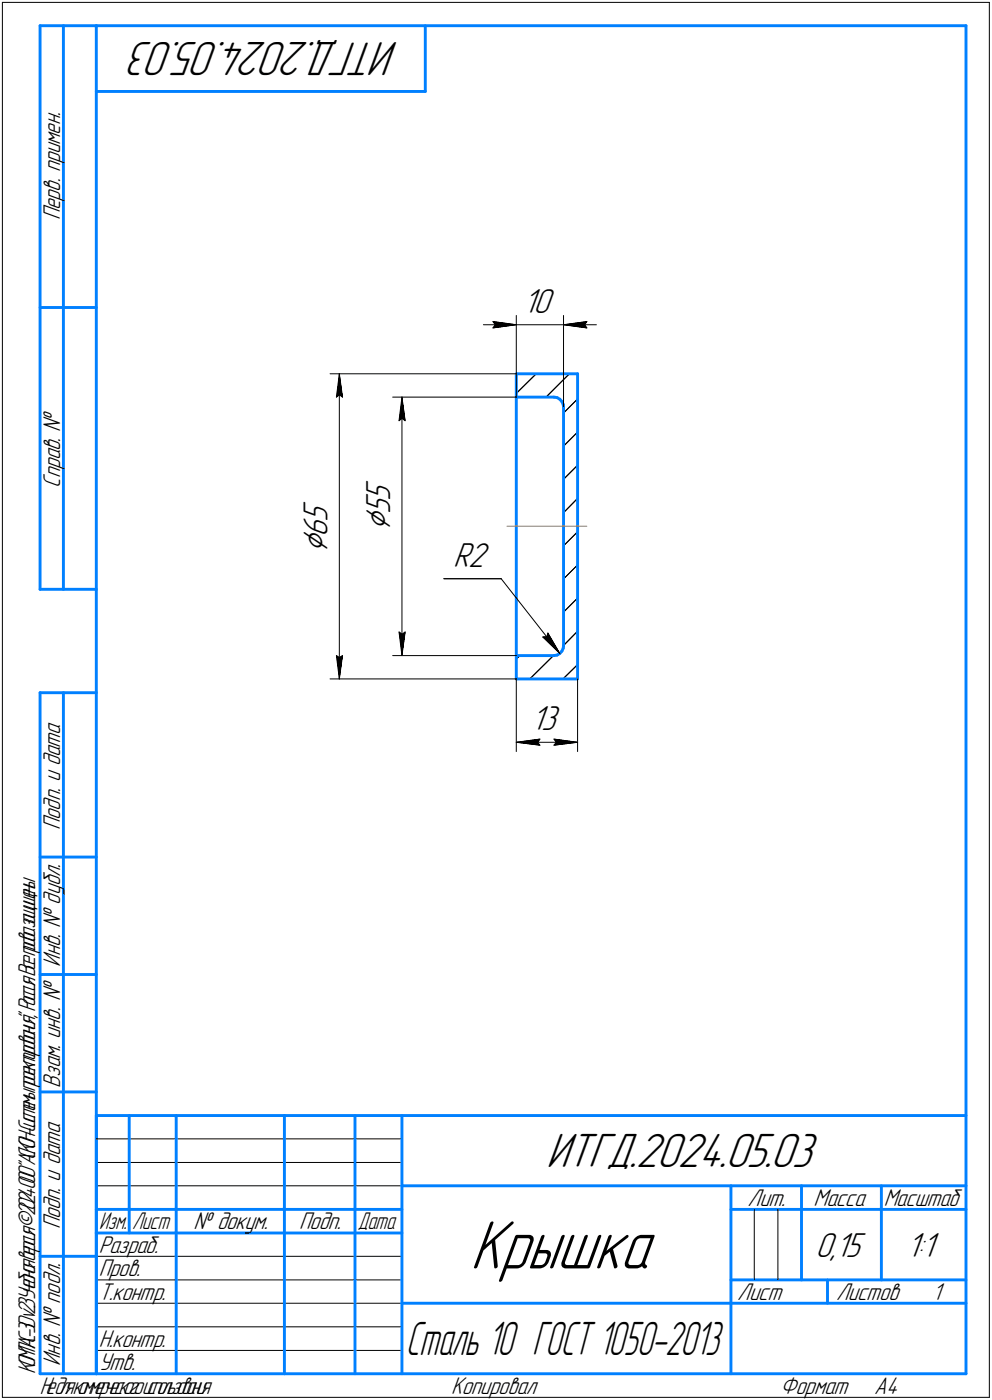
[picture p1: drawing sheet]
<svg xmlns="http://www.w3.org/2000/svg" width="211mm" height="298mm" viewBox="0 0 211 298" stroke-linecap="round" stroke-linejoin="round" font-family="sans-serif">
<g fill="none" stroke="#000" stroke-width=".21">
<path d="M.5 .5v297zM.5 .5h210zM210.5 .5v297zM70.2 79.6h39.6zM72.2 79.6l.7 5zM72.2 79.6l-.6 5zM72.2 79.6v65zM102.8 69.1h7zM104.9 68.5l4.9 .6zM104.9 68.5l.5 .6zM104.9 69.8l4.9-.7zM105.4 69.1l-.5 .7z"/>
<path d="M109.8 67.2v17.4zM109.8 69.1h10.1zM119.9 67.2v19.4zM119.9 69.1l5 .7zM119.9 69.1l5-.6zM119.9 69.1h7zM124.3 69.1l.6 .7zM124.9 68.5l-.6 .6zM71.6 84.6l.6-.6zM72.2 84l.7 .6zM83.5 84.6h26.3zM84.9 89.6l.6-.5z"/>
<path d="M85.5 84.6l.7 5zM85.5 89.1l.7 .5zM85.5 84.6l-.6 5zM85.5 84.6v55zM109.8 83.8l4.3-4.2zM116.2 84.6l4.9-5zM119.9 95l3-3zM119.9 87.9l3-3zM119.9 116.2l3-3zM119.9 102.1l3-3zM122.9 106.1l-3 3.1zM71.6 139.6l.6 5z"/>
<path d="M71.6 139.6l.6 .4zM72.9 139.6l-.7 5zM83.5 139.6h26.3zM84.9 134.6l.6 5zM84.9 134.6l.6 .5zM85.5 135.1l.7-.5zM86.2 134.6l-.7 5zM94.4 123.2h12.2zM106.6 123.2l12.5 15.9zM115.5 135.6l3.6 3.5zM115.5 135.6h.8zM116.6 134.8l-.3 .8z"/>
<path d="M116.6 134.8l2.5 4.3zM119.9 130.3l3-3zM119.9 123.3l3-3zM122.9 134.4l-3 3zM70.2 144.6h39.6zM72.2 140l.7-.4zM109.8 140.3l.8-.7zM109.8 144.6v15.4zM109.8 158l5.1-.6zM109.8 158l5.1 .7zM109.8 158h13.1zM112.7 144.6l5-5z"/>
<path d="M114.4 158l.5 .7zM114.9 157.4l-.5 .6zM117.9 158.7l5-.7zM117.9 157.4l.5 .6zM117.9 157.4l5 .6zM118.4 158l-.5 .7zM119.8 144.6l3.1-3.1zM122.9 144.6v15.4zM20.5 247.5h65zM20.5 252.5h65zM20.5 242.5h65zM160.5 257.5v15z"/>
<path d="M165.5 257.5v15zM20.5 267.5h65zM20.5 272.5h65zM20.5 277.5h65zM.5 297.5h210zM20.5 282.5h65zM20.5 287.5h65z"/>
</g>
<g fill="none" stroke="#0080ff" stroke-width=".62">
<path d="M8.5 5.5v120zM8.5 5.5h12zM13.5 5.5v120zM20.5 5.5v287zM20.5 5.5h185zM20.5 19.5h70zM90.5 5.5v14zM205.5 5.5v287zM8.5 65.5h12zM109.8 79.6v5zM109.8 79.6h13.1zM122.9 79.6v65z"/>
<path d="M109.8 84.6h8.1zM109.8 84.6v55zM117.9 84.6l.6 .1zM118.5 84.7l.6 .3zM119.1 85l.4 .5zM119.5 85.5l.3 .6zM119.8 86.1l.1 .5zM119.9 86.6v51zM8.5 125.5h12zM109.8 139.6h8.1zM109.8 139.6v5zM117.9 139.6l.6-.1z"/>
<path d="M118.5 139.5l.6-.4zM119.5 138.6l-.4 .5zM119.8 138l-.3 .6zM119.9 137.6l-.1 .4zM8.5 147.5v145zM8.5 147.5h12zM13.5 147.5v145zM109.8 144.6h13.1zM8.5 182.5h12zM8.5 207.5h12zM8.5 232.5h12zM20.5 237.5h185z"/>
<path d="M20.5 237.5v55zM27.5 237.5v25zM37.5 237.5v55zM60.5 237.5v55zM75.5 237.5v55zM85.5 237.5v55zM20.5 257.5h65zM85.5 252.5h120zM155.5 252.5v40zM155.5 257.5h15zM170.5 252.5v20zM170.5 257.5h35z"/>
<path d="M187.5 252.5v20zM8.5 267.5h12zM20.5 262.5h65zM85.5 277.5h70zM155.5 277.5h50zM155.5 272.5h50zM176.1 272.5v5zM8.5 292.5h12zM20.5 292.5h185z"/>
</g>
<path d="M107.9 112h17z" fill="none" stroke="#ff8000" stroke-width=".21"/>
<g fill="#fff" stroke="#fff" stroke-width=".21">
<path d="M64 106.5h7.2zM64 106.5h7.2zM64 106.6h7.2zM64 106.6h7.2zM64 106.7h7.2zM64 106.7h7.2zM64 106.8h7.2zM64 106.8h7.2zM64 106.9h7.2zM64 107h7.2zM64 107h7.2zM64 107.1h7.2zM64 107.1h7.2zM64 107.2h7.2zM64 107.2h7.2zM64 107.3h7.2zM64 107.4h7.2zM64 107.4h7.2zM64 107.5h7.2zM64 107.5h7.2zM64 107.6h7.2zM64 107.6h7.2zM64 107.7h7.2zM64 107.8h7.2zM64 107.8h7.2zM64 107.9h7.2zM64 107.9h7.2zM64 108h7.2zM64 108h7.2zM64 108.1h7.2zM64 108.1h7.2zM64 108.2h7.2zM64 108.3h7.2zM64 108.3h7.2zM64 108.4h7.2zM64 108.4h7.2zM64 108.5h7.2zM64 108.5h7.2zM64 108.6h7.2zM64 108.7h7.2zM64 108.7h7.2zM64 108.8h7.2zM64 108.8h7.2zM64 108.9h7.2zM64 108.9h7.2zM64 109h7.2zM64 109.1h7.2zM64 109.1h7.2zM64 109.2h7.2zM64 109.2h7.2zM64 109.3h7.2zM64 109.3h7.2zM64 109.4h7.2zM64 109.4h7.2zM64 109.5h7.2zM64 109.6h7.2zM64 109.6h7.2zM64 109.7h7.2zM64 109.7h7.2zM64 109.8h7.2zM64 109.8h7.2zM64 109.9h7.2zM64 110h7.2zM64 110h7.2zM64 110.1h7.2zM64 110.1h7.2zM64 110.2h7.2zM64 110.2h7.2zM64 110.3h7.2zM64 110.3h7.2zM64 110.4h7.2zM64 110.5h7.2zM64 110.5h7.2zM64 110.6h7.2zM64 110.6h7.2zM64 110.7h7.2zM64 110.7h7.2zM64 110.8h7.2zM64 110.9h7.2zM64 110.9h7.2zM64 111h7.2zM64 111h7.2zM64 111.1h7.2zM64 111.1h7.2zM64 111.2h7.2zM64 111.3h7.2zM64 111.3h7.2zM64 111.4h7.2zM64 111.4h7.2zM64 111.5h7.2zM64 111.5h7.2zM64 111.6h7.2zM64 111.6h7.2zM64 111.7h7.2zM64 111.8h7.2zM64 111.8h7.2zM64 111.9h7.2zM64 111.9h7.2zM64 112h7.2zM64 112h7.2zM64 112.1h7.2zM64 112.2h7.2zM64 112.2h7.2zM64 112.3h7.2zM64 112.3h7.2zM64 112.4h7.2zM64 112.4h7.2zM64 112.5h7.2zM64 112.6h7.2zM64 112.6h7.2zM64 112.7h7.2zM64 112.7h7.2zM64 112.8h7.2zM64 112.8h7.2zM64 112.9h7.2zM64 112.9h7.2zM64 113h7.2zM64 113.1h7.2zM64 113.1h7.2zM64 113.2h7.2zM64 113.2h7.2zM64 113.3h7.2zM64 113.3h7.2zM64 113.4h7.2zM64 113.5h7.2zM64 113.5h7.2zM64 113.6h7.2zM64 113.6h7.2zM64 113.7h7.2zM64 113.7h7.2zM64 113.8h7.2zM64 113.8h7.2zM64 113.9h7.2zM64 114h7.2zM64 114h7.2zM64 114.1h7.2zM64 114.1h7.2zM64 114.2h7.2zM64 114.2h7.2zM64 114.3h7.2zM64 114.4h7.2zM64 114.4h7.2zM64 114.5h7.2zM64 114.5h7.2zM64 114.6h7.2zM64 114.6h7.2zM64 114.7h7.2zM64 114.8h7.2zM64 114.8h7.2zM64 114.9h7.2zM64 114.9h7.2zM64 115h7.2zM64 115h7.2zM64 115.1h7.2zM64 115.1h7.2zM64 115.2h7.2zM64 115.3h7.2zM64 115.3h7.2zM64 115.4h7.2zM64 115.4h7.2zM64 115.5h7.2zM64 115.5h7.2zM64 115.6h7.2zM64 115.7h7.2zM64 115.7h7.2zM64 115.8h7.2zM64 115.8h7.2zM64 115.9h7.2zM64 115.9h7.2zM64 116h7.2zM64 116h7.2zM64 116.1h7.2zM64 116.2h7.2zM64 116.2h7.2zM64 116.3h7.2zM64 116.3h7.2zM64 116.4h7.2zM64 116.4h7.2zM64 116.5h7.2zM64 116.6h7.2zM64 116.6h7.2zM64 116.7h7.2zM64 116.7h7.2zM64 116.8h7.2zM64 116.8h7.2zM64 116.9h7.2zM64 117h7.2zM64 117h7.2zM64 117.1h7.2zM64 117.1h7.2zM64 117.2h7.2zM64 117.2h7.2zM64 117.3h7.2zM64 117.3h7.2zM64 117.4h7.2zM64 117.5h7.2zM64 117.5h7.2zM64 117.6h7.2zM64 117.6h7.2z"/>
<path d="M72.1 79.8h.2zM72.1 79.8h.2zM72.1 79.9h.3zM72.1 79.9h.3zM72.1 80h.3zM72 80h.4zM72 80.1h.4zM72 80.2h.5zM72 80.2h.5zM71.9 80.3h.6zM71.9 80.3h.6zM71.9 80.4h.6zM71.9 80.4h.7zM71.9 80.5h.7zM71.8 80.5h.8zM71.8 80.6h.8zM71.8 80.7h.8zM71.7 80.7h1zM71.7 80.8h1zM71.7 80.8h1.1zM71.7 80.9h1.1zM71.6 80.9h1.2zM71.6 81h1.2zM71.6 81.1h1.2zM71.6 81.1h1.3zM71.6 81.2h1.3zM71.5 81.2h1.4zM71.5 81.3h1.4zM71.5 81.3h1.4zM71.5 81.4h1.5zM71.5 81.4h1.5zM71.5 81.5h1.5zM71.5 81.6h1.5zM71.5 81.6h1.5zM71.5 81.7h1.5zM71.5 81.7h1.5zM71.5 81.8h1.5zM71.4 81.8h1.6zM71.4 81.9h1.6zM71.4 82h1.6zM71.4 82h1.6zM71.4 82.1h1.6zM71.4 82.1h1.6zM71.4 82.2h1.7zM71.4 82.2h1.7zM71.3 82.3h1.8zM71.3 82.4h1.8zM71.3 82.4h1.8zM71.3 82.5h1.8zM71.3 82.5h1.8zM71.3 82.6h1.8zM71.3 82.6h1.9zM71.3 82.7h1.9zM71.3 82.7h1.9zM71.3 82.8h1.9zM71.3 82.9h1.9zM71.3 82.9h1.9zM71.3 83h1.9zM71.3 83h1.9zM71.3 83.1h1.9zM71.3 83.1h1.9zM71.2 83.2h2zM71.2 83.3h2zM71.2 83.3h2zM71.2 83.4h2zM71.2 83.4h2.1zM71.2 83.5h2.1zM71.2 83.5h2.1zM71.2 83.6h2.1zM71.2 83.7h2.1zM71.2 83.7h2.1zM71.2 83.8h2.1zM71.2 83.8h2.1zM71.2 83.9h2.1zM71.2 83.9h2.1zM71.2 84h2.1zM71.2 84h2.1zM71.2 84.1h2.1zM71.1 84.2h2.2zM71.1 84.2h2.2zM71.1 84.3h2.3zM71.1 84.3h2.3zM71.1 84.4h2.3zM71.1 84.4h2.3zM71.1 84.5h2.3zM71.1 84.6h2.3zM71.1 84.6h2.3zM71.1 84.7h2.3zM71.1 84.7h2.3zM71.1 84.8h2.3zM71.1 84.8h2.3zM71.1 84.9h2.3zM71.1 84.9h2.3zM71.1 85h2.3z"/>
<path d="M71 139.1h2.4zM71.1 139.1h2.3zM71.1 139.2h2.3zM71.1 139.2h2.3zM71.1 139.3h2.3zM71.1 139.4h2.3zM71.1 139.4h2.3zM71.1 139.5h2.3zM71.1 139.5h2.3zM71.1 139.6h2.3zM71.1 139.6h2.3zM71.1 139.7h2.3zM71.1 139.8h2.3zM71.1 139.8h2.3zM71.1 139.9h2.3zM71.1 139.9h2.2zM71.1 140h2.2zM71.2 140h2.1zM71.2 140.1h2.1zM71.2 140.2h2.1zM71.2 140.2h2.1zM71.2 140.3h2.1zM71.2 140.3h2.1zM71.2 140.4h2.1zM71.2 140.4h2.1zM71.2 140.5h2.1zM71.2 140.5h2.1zM71.2 140.6h2.1zM71.2 140.7h2.1zM71.2 140.7h2.1zM71.2 140.8h2zM71.2 140.8h2zM71.2 140.9h2zM71.2 140.9h2zM71.3 141h1.9zM71.3 141.1h1.9zM71.3 141.1h1.9zM71.3 141.2h1.9zM71.3 141.2h1.9zM71.3 141.3h1.9zM71.3 141.3h1.9zM71.3 141.4h1.9zM71.3 141.4h1.9zM71.3 141.5h1.9zM71.3 141.6h1.8zM71.3 141.6h1.8zM71.3 141.7h1.8zM71.3 141.7h1.8zM71.3 141.8h1.8zM71.3 141.8h1.8zM71.4 141.9h1.7zM71.4 142h1.7zM71.4 142h1.6zM71.4 142.1h1.6zM71.4 142.1h1.6zM71.4 142.2h1.6zM71.4 142.2h1.6zM71.4 142.3h1.6zM71.5 142.4h1.5zM71.5 142.4h1.5zM71.5 142.5h1.5zM71.5 142.5h1.5zM71.5 142.6h1.5zM71.5 142.6h1.5zM71.5 142.7h1.5zM71.5 142.7h1.5zM71.5 142.8h1.4zM71.5 142.9h1.4zM71.5 142.9h1.4zM71.6 143h1.3zM71.6 143h1.3zM71.6 143.1h1.2zM71.6 143.1h1.2zM71.6 143.2h1.2zM71.7 143.3h1.1zM71.7 143.3h1.1zM71.7 143.4h1zM71.7 143.4h1zM71.8 143.5h.8zM71.8 143.5h.8zM71.8 143.6h.8zM71.9 143.7h.7zM71.9 143.7h.7zM71.9 143.8h.6zM71.9 143.8h.6zM71.9 143.9h.6zM72 143.9h.5zM72 144h.5zM72 144h.4zM72 144.1h.4zM72.1 144.2h.3zM72.1 144.2h.3zM72.1 144.3h.3zM72.1 144.3h.2zM72.1 144.4h.2z"/>
<path d="M77.3 102.2h7.3zM77.3 102.2h7.3zM77.3 102.3h7.3zM77.3 102.3h7.3zM77.3 102.4h7.3zM77.3 102.4h7.3zM77.3 102.5h7.3zM77.3 102.6h7.3zM77.3 102.6h7.3zM77.3 102.7h7.3zM77.3 102.7h7.3zM77.3 102.8h7.3zM77.3 102.8h7.3zM77.3 102.9h7.3zM77.3 103h7.3zM77.3 103h7.3zM77.3 103.1h7.3zM77.3 103.1h7.3zM77.3 103.2h7.3zM77.3 103.2h7.3zM77.3 103.3h7.3zM77.3 103.3h7.3zM77.3 103.4h7.3zM77.3 103.5h7.3zM77.3 103.5h7.3zM77.3 103.6h7.3zM77.3 103.6h7.3zM77.3 103.7h7.3zM77.3 103.7h7.3zM77.3 103.8h7.3zM77.3 103.9h7.3zM77.3 103.9h7.3zM77.3 104h7.3zM77.3 104h7.3zM77.3 104.1h7.3zM77.3 104.1h7.3zM77.3 104.2h7.3zM77.3 104.3h7.3zM77.3 104.3h7.3zM77.3 104.4h7.3zM77.3 104.4h7.3zM77.3 104.5h7.3zM77.3 104.5h7.3zM77.3 104.6h7.3zM77.3 104.6h7.3zM77.3 104.7h7.3zM77.3 104.8h7.3zM77.3 104.8h7.3zM77.3 104.9h7.3zM77.3 104.9h7.3zM77.3 105h7.3zM77.3 105h7.3zM77.3 105.1h7.3zM77.3 105.2h7.3zM77.3 105.2h7.3zM77.3 105.3h7.3zM77.3 105.3h7.3zM77.3 105.4h7.3zM77.3 105.4h7.3zM77.3 105.5h7.3zM77.3 105.6h7.3zM77.3 105.6h7.3zM77.3 105.7h7.3zM77.3 105.7h7.3zM77.3 105.8h7.3zM77.3 105.8h7.3zM77.3 105.9h7.3zM77.3 105.9h7.3zM77.3 106h7.3zM77.3 106.1h7.3zM77.3 106.1h7.3zM77.3 106.2h7.3zM77.3 106.2h7.3zM77.3 106.3h7.3zM77.3 106.3h7.3zM77.3 106.4h7.3zM77.3 106.5h7.3zM77.3 106.5h7.3zM77.3 106.6h7.3zM77.3 106.6h7.3zM77.3 106.7h7.3zM77.3 106.7h7.3zM77.3 106.8h7.3zM77.3 106.8h7.3zM77.3 106.9h7.3zM77.3 107h7.3zM77.3 107h7.3zM77.3 107.1h7.3zM77.3 107.1h7.3zM77.3 107.2h7.3zM77.3 107.2h7.3zM77.3 107.3h7.3zM77.3 107.4h7.3zM77.3 107.4h7.3zM77.3 107.5h7.3zM77.3 107.5h7.3zM77.3 107.6h7.3zM77.3 107.6h7.3zM77.3 107.7h7.3zM77.3 107.8h7.3zM77.3 107.8h7.3zM77.3 107.9h7.3zM77.3 107.9h7.3zM77.3 108h7.3zM77.3 108h7.3zM77.3 108.1h7.3zM77.3 108.1h7.3zM77.3 108.2h7.3zM77.3 108.3h7.3zM77.3 108.3h7.3zM77.3 108.4h7.3zM77.3 108.4h7.3zM77.3 108.5h7.3zM77.3 108.5h7.3zM77.3 108.6h7.3zM77.3 108.7h7.3zM77.3 108.7h7.3zM77.3 108.8h7.3zM77.3 108.8h7.3zM77.3 108.9h7.3zM77.3 108.9h7.3zM77.3 109h7.3zM77.3 109.1h7.3zM77.3 109.1h7.3zM77.3 109.2h7.3zM77.3 109.2h7.3zM77.3 109.3h7.3zM77.3 109.3h7.3zM77.3 109.4h7.3zM77.3 109.4h7.3zM77.3 109.5h7.3zM77.3 109.6h7.3zM77.3 109.6h7.3zM77.3 109.7h7.3zM77.3 109.7h7.3zM77.3 109.8h7.3zM77.3 109.8h7.3zM77.3 109.9h7.3zM77.3 110h7.3zM77.3 110h7.3zM77.3 110.1h7.3zM77.3 110.1h7.3zM77.3 110.2h7.3zM77.3 110.2h7.3zM77.3 110.3h7.3zM77.3 110.3h7.3zM77.3 110.4h7.3zM77.3 110.5h7.3zM77.3 110.5h7.3zM77.3 110.6h7.3zM77.3 110.6h7.3zM77.3 110.7h7.3zM77.3 110.7h7.3zM77.3 110.8h7.3zM77.3 110.9h7.3zM77.3 110.9h7.3zM77.3 111h7.3zM77.3 111h7.3zM77.3 111.1h7.3zM77.3 111.1h7.3zM77.3 111.2h7.3zM77.3 111.3h7.3zM77.3 111.3h7.3zM77.3 111.4h7.3zM77.3 111.4h7.3zM77.3 111.5h7.3zM77.3 111.5h7.3zM77.3 111.6h7.3zM77.3 111.6h7.3zM77.3 111.7h7.3zM77.3 111.8h7.3zM77.3 111.8h7.3zM77.3 111.9h7.3zM77.3 111.9h7.3zM77.3 112h7.3zM77.3 112h7.3zM77.3 112.1h7.3zM77.3 112.2h7.3zM77.3 112.2h7.3zM77.3 112.3h7.3zM77.3 112.3h7.3zM77.3 112.4h7.3zM77.3 112.4h7.3zM77.3 112.5h7.3zM77.3 112.6h7.3zM77.3 112.6h7.3zM77.3 112.7h7.3zM77.3 112.7h7.3zM77.3 112.8h7.3zM77.3 112.8h7.3zM77.3 112.9h7.3z"/>
<path d="M85.5 84.7h.1zM85.5 84.8h.1zM85.4 84.8h.3zM85.4 84.9h.3zM85.4 84.9h.3zM85.3 85h.4zM85.3 85.1h.4zM85.3 85.1h.5zM85.3 85.2h.5zM85.3 85.2h.5zM85.2 85.3h.7zM85.2 85.3h.7zM85.2 85.4h.7zM85.2 85.5h.7zM85.2 85.5h.7zM85.1 85.6h.9zM85.1 85.6h.9zM85.1 85.7h.9zM85.1 85.7h.9zM85.1 85.8h.9zM85 85.9h1.1zM85 85.9h1.1zM84.9 86h1.2zM84.9 86h1.2zM84.9 86.1h1.2zM84.9 86.1h1.3zM84.9 86.2h1.3zM84.8 86.2h1.4zM84.8 86.3h1.4zM84.8 86.4h1.4zM84.8 86.4h1.5zM84.8 86.5h1.5zM84.8 86.5h1.5zM84.8 86.6h1.5zM84.8 86.6h1.5zM84.8 86.7h1.5zM84.8 86.8h1.5zM84.8 86.8h1.6zM84.7 86.9h1.7zM84.7 86.9h1.7zM84.7 87h1.7zM84.7 87h1.7zM84.7 87.1h1.7zM84.7 87.2h1.7zM84.7 87.2h1.7zM84.7 87.3h1.7zM84.7 87.3h1.7zM84.7 87.4h1.7zM84.7 87.4h1.7zM84.7 87.5h1.7zM84.7 87.5h1.7zM84.7 87.6h1.7zM84.7 87.7h1.8zM84.7 87.7h1.8zM84.6 87.8h1.9zM84.6 87.8h1.9zM84.6 87.9h1.9zM84.6 87.9h1.9zM84.6 88h1.9zM84.6 88.1h1.9zM84.6 88.1h1.9zM84.6 88.2h1.9zM84.6 88.2h1.9zM84.6 88.3h1.9zM84.6 88.3h1.9zM84.6 88.4h1.9zM84.6 88.4h2zM84.6 88.5h2zM84.6 88.6h2zM84.6 88.6h2zM84.6 88.7h2zM84.5 88.7h2.1zM84.5 88.8h2.1zM84.5 88.8h2.1zM84.5 88.9h2.1zM84.5 89h2.1zM84.5 89h2.1zM84.5 89.1h2.1zM84.5 89.1h2.1zM84.4 89.2h2.2zM84.4 89.2h2.2zM84.4 89.3h2.3zM84.4 89.4h2.3zM84.4 89.4h2.3zM84.4 89.5h2.3zM84.4 89.5h2.3zM84.4 89.6h2.3zM84.4 89.6h2.3zM84.4 89.7h2.4zM84.4 89.7h2.4zM84.4 89.8h2.4zM84.4 89.9h2.4zM84.4 89.9h2.4zM84.4 90h2.4zM84.4 90h2.4z"/>
<path d="M84.3 134.1h2.5zM84.4 134.1h2.4zM84.4 134.2h2.4zM84.4 134.2h2.4zM84.4 134.3h2.4zM84.4 134.3h2.4zM84.4 134.4h2.4zM84.4 134.5h2.4zM84.4 134.5h2.3zM84.4 134.6h2.3zM84.4 134.6h2.3zM84.4 134.7h2.3zM84.4 134.7h2.3zM84.4 134.8h2.3zM84.4 134.8h2.3zM84.4 134.9h2.2zM84.4 135h2.2zM84.5 135h2.1zM84.5 135.1h2.1zM84.5 135.1h2.1zM84.5 135.2h2.1zM84.5 135.2h2.1zM84.5 135.3h2.1zM84.5 135.4h2.1zM84.5 135.4h2.1zM84.6 135.5h2zM84.6 135.5h2zM84.6 135.6h2zM84.6 135.6h2zM84.6 135.7h2zM84.6 135.7h1.9zM84.6 135.8h1.9zM84.6 135.9h1.9zM84.6 135.9h1.9zM84.6 136h1.9zM84.6 136h1.9zM84.6 136.1h1.9zM84.6 136.1h1.9zM84.6 136.2h1.9zM84.6 136.3h1.9zM84.6 136.3h1.9zM84.6 136.4h1.9zM84.7 136.4h1.8zM84.7 136.5h1.8zM84.7 136.5h1.7zM84.7 136.6h1.7zM84.7 136.7h1.7zM84.7 136.7h1.7zM84.7 136.8h1.7zM84.7 136.8h1.7zM84.7 136.9h1.7zM84.7 136.9h1.7zM84.7 137h1.7zM84.7 137h1.7zM84.7 137.1h1.7zM84.7 137.2h1.7zM84.7 137.2h1.7zM84.7 137.3h1.7zM84.8 137.3h1.6zM84.8 137.4h1.5zM84.8 137.4h1.5zM84.8 137.5h1.5zM84.8 137.6h1.5zM84.8 137.6h1.5zM84.8 137.7h1.5zM84.8 137.7h1.5zM84.8 137.8h1.4zM84.8 137.8h1.4zM84.8 137.9h1.4zM84.9 138h1.3zM84.9 138h1.3zM84.9 138.1h1.2zM84.9 138.1h1.2zM84.9 138.2h1.2zM85 138.2h1.1zM85 138.3h1.1zM85.1 138.3h.9zM85.1 138.4h.9zM85.1 138.5h.9zM85.1 138.5h.9zM85.1 138.6h.9zM85.2 138.6h.7zM85.2 138.7h.7zM85.2 138.7h.7zM85.2 138.8h.7zM85.2 138.9h.7zM85.3 138.9h.5zM85.3 139h.5zM85.3 139h.5zM85.3 139.1h.4zM85.3 139.1h.4zM85.4 139.2h.3zM85.4 139.2h.3zM85.4 139.3h.3zM85.5 139.4h.1zM85.5 139.4h.1z"/>
<path d="M116.6 134.1h.1zM116.6 134.2h.2zM116.5 134.2h.3zM116.4 134.3h.4zM116.3 134.3h.5zM116.3 134.4h.6zM116.2 134.5h.8zM116.1 134.5h.9zM116 134.6h1zM115.9 134.6h1.1zM115.9 134.7h1.2zM115.8 134.7h1.3zM115.7 134.8h1.4zM115.7 134.8h1.5zM115.6 134.9h1.6zM115.5 135h1.7zM115.5 135h1.8zM115.4 135.1h1.9zM115.3 135.1h2zM115.3 135.2h2zM115.2 135.2h2.2zM115.1 135.3h2.4zM115 135.4h2.5zM115 135.4h2.5zM114.9 135.5h2.6zM114.9 135.5h2.7zM114.8 135.6h2.8zM114.9 135.6h2.7zM114.9 135.7h2.8zM115 135.7h2.7zM115 135.8h2.7zM115.1 135.9h2.7zM115.1 135.9h2.7zM115.2 136h2.7zM115.3 136h2.6zM115.3 136.1h2.6zM115.4 136.1h2.6zM115.4 136.2h2.6zM115.5 136.3h2.5zM115.5 136.3h2.5zM115.6 136.4h2.5zM115.7 136.4h2.4zM115.7 136.5h2.4zM115.8 136.5h2.4zM115.8 136.6h2.4zM115.9 136.7h2.4zM115.9 136.7h2.4zM116 136.8h2.3zM116 136.8h2.4zM116.1 136.9h2.3zM116.2 136.9h2.2zM116.2 137h2.3zM116.3 137h2.2zM116.3 137.1h2.2zM116.4 137.2h2.1zM116.4 137.2h2.2zM116.5 137.3h2.1zM116.6 137.3h2zM116.6 137.4h2zM116.7 137.4h1.9zM116.7 137.5h2zM116.8 137.6h1.9zM116.8 137.6h1.9zM116.9 137.7h1.8zM117 137.7h1.8zM117 137.8h1.8zM117.1 137.8h1.7zM117.1 137.9h1.7zM117.2 138h1.6zM117.2 138h1.6zM117.3 138.1h1.5zM117.3 138.1h1.6zM117.4 138.2h1.5zM117.5 138.2h1.4zM117.6 138.3h1.3zM117.7 138.3h1.2zM117.9 138.4h1zM117.9 138.5h1zM118 138.5h.9zM118.1 138.6h.9zM118.3 138.6h.7zM118.3 138.7h.7zM118.4 138.7h.6zM118.5 138.8h.5zM118.6 138.9h.4zM118.7 138.9h.3zM118.8 139h.3zM118.9 139h.2z"/>
<path d="M96.5 115.1h8.1zM96.5 115.1h8.1zM96.5 115.2h8.1zM96.5 115.3h8.1zM96.5 115.3h8.1zM96.5 115.4h8.1zM96.5 115.4h8.1zM96.5 115.5h8.1zM96.5 115.5h8.1zM96.5 115.6h8.1zM96.5 115.7h8.1zM96.5 115.7h8.1zM96.5 115.8h8.1zM96.5 115.8h8.1zM96.5 115.9h8.1zM96.5 115.9h8.1zM96.5 116h8.1zM96.5 116h8.1zM96.5 116.1h8.1zM96.5 116.2h8.1zM96.5 116.2h8.1zM96.5 116.3h8.1zM96.5 116.3h8.1zM96.5 116.4h8.1zM96.5 116.4h8.1zM96.5 116.5h8.1zM96.5 116.6h8.1zM96.5 116.6h8.1zM96.5 116.7h8.1zM96.5 116.7h8.1zM96.5 116.8h8.1zM96.5 116.8h8.1zM96.5 116.9h8.1zM96.5 117h8.1zM96.5 117h8.1zM96.5 117.1h8.1zM96.5 117.1h8.1zM96.5 117.2h8.1zM96.5 117.2h8.1zM96.5 117.3h8.1zM96.5 117.3h8.1zM96.5 117.4h8.1zM96.5 117.5h8.1zM96.5 117.5h8.1zM96.5 117.6h8.1zM96.5 117.6h8.1zM96.5 117.7h8.1zM96.5 117.7h8.1zM96.5 117.8h8.1zM96.5 117.9h8.1zM96.5 117.9h8.1zM96.5 118h8.1zM96.5 118h8.1zM96.5 118.1h8.1zM96.5 118.1h8.1zM96.5 118.2h8.1zM96.5 118.3h8.1zM96.5 118.3h8.1zM96.5 118.4h8.1zM96.5 118.4h8.1zM96.5 118.5h8.1zM96.5 118.5h8.1zM96.5 118.6h8.1zM96.5 118.6h8.1zM96.5 118.7h8.1zM96.5 118.8h8.1zM96.5 118.8h8.1zM96.5 118.9h8.1zM96.5 118.9h8.1zM96.5 119h8.1zM96.5 119h8.1zM96.5 119.1h8.1zM96.5 119.2h8.1zM96.5 119.2h8.1zM96.5 119.3h8.1zM96.5 119.3h8.1zM96.5 119.4h8.1zM96.5 119.4h8.1zM96.5 119.5h8.1zM96.5 119.5h8.1zM96.5 119.6h8.1zM96.5 119.7h8.1zM96.5 119.7h8.1zM96.5 119.8h8.1zM96.5 119.8h8.1zM96.5 119.9h8.1zM96.5 119.9h8.1zM96.5 120h8.1zM96.5 120.1h8.1zM96.5 120.1h8.1zM96.5 120.2h8.1zM96.5 120.2h8.1zM96.5 120.3h8.1zM96.5 120.3h8.1zM96.5 120.4h8.1zM96.5 120.5h8.1zM96.5 120.5h8.1zM96.5 120.6h8.1zM96.5 120.6h8.1zM96.5 120.7h8.1zM96.5 120.7h8.1zM96.5 120.8h8.1zM96.5 120.8h8.1zM96.5 120.9h8.1zM96.5 121h8.1zM96.5 121h8.1zM96.5 121.1h8.1zM96.5 121.1h8.1zM96.5 121.2h8.1zM96.5 121.2h8.1zM96.5 121.3h8.1zM96.5 121.4h8.1zM96.5 121.4h8.1zM96.5 121.5h8.1zM96.5 121.5h8.1zM96.5 121.6h8.1zM96.5 121.6h8.1zM96.5 121.7h8.1zM96.5 121.8h8.1zM96.5 121.8h8.1zM96.5 121.9h8.1zM96.5 121.9h8.1zM96.5 122h8.1zM96.5 122h8.1zM96.5 122.1h8.1zM96.5 122.1h8.1z"/>
<path d="M113 149.9h6.7zM113 150h6.7zM113 150h6.7zM113 150.1h6.7zM113 150.1h6.7zM113 150.2h6.7zM113 150.3h6.7zM113 150.3h6.7zM113 150.4h6.7zM113 150.4h6.7zM113 150.5h6.7zM113 150.5h6.7zM113 150.6h6.7zM113 150.7h6.7zM113 150.7h6.7zM113 150.8h6.7zM113 150.8h6.7zM113 150.9h6.7zM113 150.9h6.7zM113 151h6.7zM113 151h6.7zM113 151.1h6.7zM113 151.2h6.7zM113 151.2h6.7zM113 151.3h6.7zM113 151.3h6.7zM113 151.4h6.7zM113 151.4h6.7zM113 151.5h6.7zM113 151.6h6.7zM113 151.6h6.7zM113 151.7h6.7zM113 151.7h6.7zM113 151.8h6.7zM113 151.8h6.7zM113 151.9h6.7zM113 151.9h6.7zM113 152h6.7zM113 152.1h6.7zM113 152.1h6.7zM113 152.2h6.7zM113 152.2h6.7zM113 152.3h6.7zM113 152.3h6.7zM113 152.4h6.7zM113 152.5h6.7zM113 152.5h6.7zM113 152.6h6.7zM113 152.6h6.7zM113 152.7h6.7zM113 152.7h6.7zM113 152.8h6.7zM113 152.9h6.7zM113 152.9h6.7zM113 153h6.7zM113 153h6.7zM113 153.1h6.7zM113 153.1h6.7zM113 153.2h6.7zM113 153.2h6.7zM113 153.3h6.7zM113 153.4h6.7zM113 153.4h6.7zM113 153.5h6.7zM113 153.5h6.7zM113 153.6h6.7zM113 153.6h6.7zM113 153.7h6.7zM113 153.8h6.7zM113 153.8h6.7zM113 153.9h6.7zM113 153.9h6.7zM113 154h6.7zM113 154h6.7zM113 154.1h6.7zM113 154.1h6.7zM113 154.2h6.7zM113 154.3h6.7zM113 154.3h6.7zM113 154.4h6.7zM113 154.4h6.7zM113 154.5h6.7zM113 154.5h6.7zM113 154.6h6.7zM113 154.7h6.7zM113 154.7h6.7zM113 154.8h6.7zM113 154.8h6.7zM113 154.9h6.7zM113 154.9h6.7zM113 155h6.7zM113 155.1h6.7zM113 155.1h6.7zM113 155.2h6.7zM113 155.2h6.7zM113 155.3h6.7zM113 155.3h6.7zM113 155.4h6.7zM113 155.4h6.7zM113 155.5h6.7zM113 155.6h6.7zM113 155.6h6.7zM113 155.7h6.7zM113 155.7h6.7zM113 155.8h6.7zM113 155.8h6.7zM113 155.9h6.7zM113 156h6.7zM113 156h6.7zM113 156.1h6.7zM113 156.1h6.7zM113 156.2h6.7zM113 156.2h6.7zM113 156.3h6.7zM113 156.4h6.7zM113 156.4h6.7zM113 156.5h6.7zM113 156.5h6.7zM113 156.6h6.7zM113 156.6h6.7zM113 156.7h6.7zM113 156.7h6.7zM113 156.8h6.7zM113 156.9h6.7zM113 156.9h6.7zM113 157h6.7z"/>
<path d="M115 156.9h.4zM114.6 156.9h.8zM114.1 157h1.3zM113.7 157h1.7zM113.3 157.1h2.1zM112.9 157.1h2.5zM112.5 157.2h2.9zM112.1 157.3h3.3zM111.6 157.3h3.8zM111.5 157.4h3.9zM111.4 157.4h4zM111.3 157.5h4.1zM111.1 157.5h4.3zM111 157.6h4.4zM110.9 157.6h4.5zM110.7 157.7h4.7zM110.6 157.8h4.8zM110.4 157.8h5zM110.3 157.9h5.1zM110.1 157.9h5.3zM110 158h5.4zM109.8 158h5.6zM110 158.1h5.4zM110.1 158.2h5.3zM110.3 158.2h5.1zM110.4 158.3h5zM110.6 158.3h4.8zM110.7 158.4h4.7zM110.9 158.4h4.5zM111 158.5h4.4zM111.1 158.6h4.3zM111.3 158.6h4.1zM111.4 158.7h4zM111.5 158.7h3.9zM111.6 158.8h3.8zM112.2 158.8h3.2zM112.6 158.9h2.8zM113.1 158.9h2.3zM113.5 159h1.9zM114 159.1h1.4zM114.5 159.1h.9zM114.9 159.2h.5z"/>
<path d="M117.3 156.9h.5zM117.3 156.9h.9zM117.3 157h1.3zM117.3 157h1.7zM117.3 157.1h2.1zM117.3 157.1h2.5zM117.3 157.2h3zM117.3 157.3h3.4zM117.3 157.3h3.8zM117.3 157.4h3.9zM117.3 157.4h4.1zM117.3 157.5h4.2zM117.3 157.5h4.3zM117.3 157.6h4.5zM117.3 157.6h4.6zM117.3 157.7h4.8zM117.3 157.8h4.9zM117.3 157.8h5.1zM117.3 157.9h5.2zM117.3 157.9h5.4zM117.3 158h5.5zM117.3 158h5.6zM117.3 158.1h5.5zM117.3 158.2h5.4zM117.3 158.2h5.2zM117.3 158.3h5.1zM117.3 158.3h4.9zM117.3 158.4h4.8zM117.3 158.4h4.6zM117.3 158.5h4.5zM117.3 158.6h4.3zM117.3 158.6h4.2zM117.3 158.7h4.1zM117.3 158.7h3.9zM117.3 158.8h3.8zM117.3 158.8h3.3zM117.3 158.9h2.9zM117.3 158.9h2.4zM117.3 159h1.9zM117.3 159.1h1.5zM117.3 159.1h1zM117.3 159.2h.6z"/>
<path d="M111.3 61h7.1zM111.3 61.1h7.1zM111.3 61.1h7.1zM111.3 61.2h7.1zM111.3 61.2h7.1zM111.3 61.3h7.1zM111.3 61.4h7.1zM111.3 61.4h7.1zM111.3 61.5h7.1zM111.3 61.5h7.1zM111.3 61.6h7.1zM111.3 61.6h7.1zM111.3 61.7h7.1zM111.3 61.8h7.1zM111.3 61.8h7.1zM111.3 61.9h7.1zM111.3 61.9h7.1zM111.3 62h7.1zM111.3 62h7.1zM111.3 62.1h7.1zM111.3 62.1h7.1zM111.3 62.2h7.1zM111.3 62.3h7.1zM111.3 62.3h7.1zM111.3 62.4h7.1zM111.3 62.4h7.1zM111.3 62.5h7.1zM111.3 62.5h7.1zM111.3 62.6h7.1zM111.3 62.7h7.1zM111.3 62.7h7.1zM111.3 62.8h7.1zM111.3 62.8h7.1zM111.3 62.9h7.1zM111.3 62.9h7.1zM111.3 63h7.1zM111.3 63h7.1zM111.3 63.1h7.1zM111.3 63.2h7.1zM111.3 63.2h7.1zM111.3 63.3h7.1zM111.3 63.3h7.1zM111.3 63.4h7.1zM111.3 63.4h7.1zM111.3 63.5h7.1zM111.3 63.6h7.1zM111.3 63.6h7.1zM111.3 63.7h7.1zM111.3 63.7h7.1zM111.3 63.8h7.1zM111.3 63.8h7.1zM111.3 63.9h7.1zM111.3 64h7.1zM111.3 64h7.1zM111.3 64.1h7.1zM111.3 64.1h7.1zM111.3 64.2h7.1zM111.3 64.2h7.1zM111.3 64.3h7.1zM111.3 64.3h7.1zM111.3 64.4h7.1zM111.3 64.5h7.1zM111.3 64.5h7.1zM111.3 64.6h7.1zM111.3 64.6h7.1zM111.3 64.7h7.1zM111.3 64.7h7.1zM111.3 64.8h7.1zM111.3 64.9h7.1zM111.3 64.9h7.1zM111.3 65h7.1zM111.3 65h7.1zM111.3 65.1h7.1zM111.3 65.1h7.1zM111.3 65.2h7.1zM111.3 65.2h7.1zM111.3 65.3h7.1zM111.3 65.4h7.1zM111.3 65.4h7.1zM111.3 65.5h7.1zM111.3 65.5h7.1zM111.3 65.6h7.1zM111.3 65.6h7.1zM111.3 65.7h7.1zM111.3 65.8h7.1zM111.3 65.8h7.1zM111.3 65.9h7.1zM111.3 65.9h7.1zM111.3 66h7.1zM111.3 66h7.1zM111.3 66.1h7.1zM111.3 66.2h7.1zM111.3 66.2h7.1zM111.3 66.3h7.1zM111.3 66.3h7.1zM111.3 66.4h7.1zM111.3 66.4h7.1zM111.3 66.5h7.1zM111.3 66.5h7.1zM111.3 66.6h7.1zM111.3 66.7h7.1zM111.3 66.7h7.1zM111.3 66.8h7.1zM111.3 66.8h7.1zM111.3 66.9h7.1zM111.3 66.9h7.1zM111.3 67h7.1zM111.3 67.1h7.1zM111.3 67.1h7.1zM111.3 67.2h7.1zM111.3 67.2h7.1zM111.3 67.3h7.1zM111.3 67.3h7.1zM111.3 67.4h7.1zM111.3 67.5h7.1zM111.3 67.5h7.1zM111.3 67.6h7.1zM111.3 67.6h7.1zM111.3 67.7h7.1zM111.3 67.7h7.1zM111.3 67.8h7.1zM111.3 67.8h7.1zM111.3 67.9h7.1zM111.3 68h7.1zM111.3 68h7.1zM111.3 68.1h7.1z"/>
<path d="M104.4 68h.4zM104.4 68h.8zM104.4 68.1h1.2zM104.4 68.1h1.7zM104.4 68.2h2.1zM104.4 68.2h2.4zM104.4 68.3h2.9zM104.4 68.4h3.3zM104.4 68.4h3.7zM104.4 68.5h3.9zM104.4 68.5h4zM104.4 68.6h4.1zM104.4 68.6h4.3zM104.4 68.7h4.4zM104.4 68.7h4.5zM104.4 68.8h4.7zM104.4 68.9h4.8zM104.4 68.9h4.9zM104.4 69h5zM104.4 69h5.2zM104.4 69.1h5.3zM104.4 69.1h5.4zM104.4 69.2h5.3zM104.4 69.3h5.2zM104.4 69.3h5zM104.4 69.4h4.9zM104.4 69.4h4.8zM104.4 69.5h4.7zM104.4 69.5h4.5zM104.4 69.6h4.4zM104.4 69.7h4.3zM104.4 69.7h4.1zM104.4 69.8h4zM104.4 69.8h3.9zM104.4 69.9h3.7zM104.4 69.9h3.3zM104.4 70h2.9zM104.4 70h2.4zM104.4 70.1h2.1zM104.4 70.2h1.7zM104.4 70.2h1.2zM104.4 70.3h.8zM104.4 70.3h.4z"/>
<path d="M125 68h.4zM124.6 68h.8zM124.1 68.1h1.3zM123.7 68.1h1.7zM123.3 68.2h2.1zM122.9 68.2h2.5zM122.5 68.3h2.9zM122.1 68.4h3.3zM121.6 68.4h3.8zM121.5 68.5h3.9zM121.4 68.5h4zM121.2 68.6h4.2zM121.1 68.6h4.3zM121 68.7h4.4zM120.8 68.7h4.6zM120.7 68.8h4.7zM120.6 68.9h4.8zM120.5 68.9h4.9zM120.3 69h5.1zM120.2 69h5.2zM120.1 69.1h5.3zM119.9 69.1h5.5zM120.1 69.2h5.3zM120.2 69.3h5.2zM120.3 69.3h5.1zM120.5 69.4h4.9zM120.6 69.4h4.8zM120.7 69.5h4.7zM120.8 69.5h4.6zM121 69.6h4.4zM121.1 69.7h4.3zM121.2 69.7h4.2zM121.4 69.8h4zM121.5 69.8h3.9zM121.6 69.9h3.8zM122.1 69.9h3.3zM122.5 70h2.9zM122.9 70h2.5zM123.3 70.1h2.1zM123.7 70.2h1.7zM124.1 70.2h1.3zM124.6 70.3h.8zM125 70.3h.4z"/>
</g>
<g fill="#000" stroke="#000" stroke-width=".21">
<path d="M72.2 80h.1zM72.2 80.1h.1zM72.2 80.2h.1zM72.2 80.2h.1zM72.2 80.3h.1zM72.2 80.3h.1zM72.2 80.4h.1zM72.2 80.4h.2zM72.2 80.5h.2zM72.2 80.5h.2zM72.2 80.6h.2zM72.2 80.7h.2zM72.2 80.7h.2zM72.2 80.8h.2zM72.2 80.8h.2zM72.2 80.9h.2zM72.2 80.9h.2zM72.2 81h.2zM72.2 81.1h.2zM72.2 81.1h.2zM72.2 81.2h.2zM72.2 81.2h.2zM72.2 81.3h.3zM72.2 81.3h.3zM72.2 81.4h.3zM72.2 81.4h.3zM72.2 81.5h.3zM72.2 81.6h.3zM72.2 81.6h.3zM72.2 81.7h.3zM72.2 81.7h.3zM72.2 81.8h.3zM72.2 81.8h.3zM72.2 81.9h.3zM72.2 82h.3zM72.2 82h.3zM72.2 82.1h.3zM72.2 82.1h.4zM72.2 82.2h.4zM72.2 82.2h.4zM72.2 82.3h.4zM72.2 82.4h.4zM72.2 82.4h.4zM72.2 82.5h.4zM72.2 82.5h.4zM72.2 82.6h.4zM72.2 82.6h.4zM72.2 82.7h.4zM72.2 82.7h.4zM72.2 82.8h.4zM72.2 82.9h.4zM72.2 82.9h.5zM72.2 83h.5zM72.2 83h.5zM72.2 83.1h.5zM72.2 83.1h.5zM72.2 83.2h.5zM72.2 83.3h.5zM72.2 83.3h.5zM72.2 83.4h.6zM72.2 83.4h.6zM72.2 83.5h.6zM72.2 83.5h.6zM72.2 83.6h.6zM72.2 83.7h.6zM72.2 83.7h.6zM72.2 83.8h.6zM72.2 83.8h.6zM72.2 83.9h.6zM72.2 83.9h.6zM72.2 84h.6zM72.2 84h.6zM72.3 84.1h.5zM72.4 84.2h.5zM72.4 84.2h.5zM72.5 84.3h.4zM72.6 84.3h.3zM72.6 84.4h.3zM72.8 84.4h.1z"/>
<path d="M104.9 68.5h.4zM105 68.6h.7zM105 68.6h1.1zM105 68.7h1.6zM105.1 68.7h1.9zM105.2 68.8h2.2zM105.2 68.9h2.6zM105.2 68.9h3zM105.3 69h3.3zM105.3 69h3.8zM105.4 69.1h4z"/>
<path d="M105.4 69.1h4.4zM105.4 69.2h4zM105.3 69.3h3.8zM105.3 69.3h3.3zM105.2 69.4h3zM105.2 69.4h2.6zM105.2 69.5h2.2zM105.1 69.5h1.9zM105 69.6h1.6zM105 69.7h1.1zM105 69.7h.7zM104.9 69.8h.4z"/>
<path d="M119.9 69.1h4.4zM120.3 69.2h4.1zM120.7 69.3h3.8zM121.1 69.3h3.4zM121.6 69.4h2.9zM122 69.4h2.6zM122.4 69.5h2.2zM122.8 69.5h1.9zM123.2 69.6h1.5zM123.6 69.7h1.1zM124.1 69.7h.7zM124.5 69.8h.4z"/>
<path d="M124.5 68.5h.4zM124.1 68.6h.7zM123.6 68.6h1.1zM123.2 68.7h1.5zM122.8 68.7h1.9zM122.4 68.8h2.2zM122 68.9h2.6zM121.6 68.9h2.9zM121.1 69h3.4zM120.7 69h3.8zM120.3 69.1h4.1z"/>
<path d="M72.1 80.5h.1zM72.1 80.5h.1zM72.1 80.6h.1zM72.1 80.7h.1zM72.1 80.7h.1zM72.1 80.8h.1zM72.1 80.8h.1zM72.1 80.9h.1zM72 80.9h.2zM72 81h.2zM72 81.1h.2zM72 81.1h.2zM72 81.2h.2zM72 81.2h.2zM72 81.3h.2zM72 81.3h.2zM72 81.4h.2zM72 81.4h.2zM72 81.5h.2zM72 81.6h.2zM72 81.6h.2zM72 81.7h.2zM72 81.7h.2zM72 81.8h.2zM71.9 81.8h.3zM71.9 81.9h.3zM71.9 82h.3zM71.9 82h.3zM71.9 82.1h.3zM71.9 82.1h.3zM71.9 82.2h.3zM71.9 82.2h.3zM71.9 82.3h.3zM71.9 82.4h.3zM71.9 82.4h.3zM71.9 82.5h.3zM71.9 82.5h.3zM71.9 82.6h.3zM71.9 82.6h.3zM71.9 82.7h.3zM71.8 82.7h.4zM71.8 82.8h.4zM71.8 82.9h.4zM71.8 82.9h.4zM71.8 83h.4zM71.8 83h.4zM71.8 83.1h.4zM71.8 83.1h.4zM71.7 83.2h.5zM71.7 83.3h.5zM71.7 83.3h.5zM71.7 83.4h.5zM71.7 83.4h.5zM71.7 83.5h.5zM71.7 83.5h.5zM71.7 83.6h.5zM71.7 83.7h.5zM71.7 83.7h.5zM71.7 83.8h.5zM71.7 83.8h.5zM71.7 83.9h.5zM71.7 83.9h.5zM71.7 84h.5zM71.7 84h.5zM71.6 84.1h.5zM71.6 84.2h.5zM71.6 84.2h.4zM71.6 84.3h.4zM71.6 84.3h.3zM71.6 84.4h.2zM71.6 84.4h.1z"/>
<path d="M85.4 85.5h.1zM85.4 85.6h.1zM85.4 85.6h.1zM85.4 85.7h.1zM85.4 85.7h.1zM85.4 85.8h.1zM85.4 85.9h.1zM85.4 85.9h.1zM85.3 86h.2zM85.3 86h.2zM85.3 86.1h.2zM85.3 86.1h.2zM85.3 86.2h.2zM85.3 86.2h.2zM85.3 86.3h.2zM85.3 86.4h.2zM85.3 86.4h.2zM85.3 86.5h.2zM85.3 86.5h.2zM85.3 86.6h.2zM85.3 86.6h.2zM85.3 86.7h.2zM85.3 86.8h.2zM85.3 86.8h.2zM85.2 86.9h.3zM85.2 86.9h.3zM85.2 87h.3zM85.2 87h.3zM85.2 87.1h.3zM85.2 87.2h.3zM85.2 87.2h.3zM85.2 87.3h.3zM85.2 87.3h.3zM85.2 87.4h.3zM85.2 87.4h.3zM85.2 87.5h.3zM85.2 87.5h.3zM85.2 87.6h.3zM85.2 87.7h.3zM85.2 87.7h.3zM85.1 87.8h.4zM85.1 87.8h.4zM85.1 87.9h.4zM85.1 87.9h.4zM85.1 88h.4zM85.1 88.1h.4zM85.1 88.1h.4zM85.1 88.2h.4zM85.1 88.2h.4zM85.1 88.3h.4zM85.1 88.3h.4zM85.1 88.4h.4zM85.1 88.4h.4zM85.1 88.5h.4zM85.1 88.6h.4zM85.1 88.6h.4zM85 88.7h.5zM85 88.7h.5zM85 88.8h.5zM85 88.8h.5zM85 88.9h.5zM85 89h.5zM85 89h.5zM85 89.1h.5zM84.9 89.1h.6zM84.9 89.2h.5zM84.9 89.2h.4zM84.9 89.3h.4zM84.9 89.4h.3zM84.9 89.4h.2zM84.9 89.5h.2z"/>
<path d="M85.5 85h.1zM85.5 85.1h.1zM85.5 85.1h.1zM85.5 85.2h.1zM85.5 85.2h.1zM85.5 85.3h.1zM85.5 85.3h.1zM85.5 85.4h.2zM85.5 85.5h.2zM85.5 85.5h.2zM85.5 85.6h.2zM85.5 85.6h.2zM85.5 85.7h.2zM85.5 85.7h.2zM85.5 85.8h.2zM85.5 85.9h.2zM85.5 85.9h.2zM85.5 86h.2zM85.5 86h.2zM85.5 86.1h.2zM85.5 86.1h.2zM85.5 86.2h.2zM85.5 86.2h.3zM85.5 86.3h.3zM85.5 86.4h.3zM85.5 86.4h.3zM85.5 86.5h.3zM85.5 86.5h.3zM85.5 86.6h.3zM85.5 86.6h.3zM85.5 86.7h.4zM85.5 86.8h.4zM85.5 86.8h.4zM85.5 86.9h.4zM85.5 86.9h.4zM85.5 87h.4zM85.5 87h.4zM85.5 87.1h.4zM85.5 87.2h.4zM85.5 87.2h.4zM85.5 87.3h.4zM85.5 87.3h.4zM85.5 87.4h.4zM85.5 87.4h.4zM85.5 87.5h.5zM85.5 87.5h.5zM85.5 87.6h.5zM85.5 87.7h.5zM85.5 87.7h.5zM85.5 87.8h.5zM85.5 87.8h.5zM85.5 87.9h.5zM85.5 87.9h.5zM85.5 88h.5zM85.5 88.1h.5zM85.5 88.1h.5zM85.5 88.2h.5zM85.5 88.2h.5zM85.5 88.3h.5zM85.5 88.3h.6zM85.5 88.4h.6zM85.5 88.4h.6zM85.5 88.5h.6zM85.5 88.6h.6zM85.5 88.6h.6zM85.5 88.7h.6zM85.5 88.7h.6zM85.5 88.8h.6zM85.5 88.8h.6zM85.5 88.9h.6zM85.5 89h.6zM85.5 89h.6zM85.5 89.1h.6zM85.6 89.1h.5zM85.7 89.2h.5zM85.7 89.2h.5zM85.9 89.3h.3zM85.9 89.4h.3zM86 89.4h.2zM86.1 89.5h.1z"/>
<path d="M71.6 139.7h.1zM71.6 139.8h.3zM71.6 139.8h.3zM71.6 139.9h.4zM71.6 139.9h.5zM71.6 140h.5zM71.6 140h.6zM71.7 140.1h.5zM71.7 140.2h.5zM71.7 140.2h.5zM71.7 140.3h.5zM71.7 140.3h.5zM71.7 140.4h.5zM71.7 140.4h.5zM71.7 140.5h.5zM71.7 140.5h.5zM71.7 140.6h.5zM71.7 140.7h.5zM71.7 140.7h.5zM71.7 140.8h.5zM71.7 140.8h.5zM71.7 140.9h.5zM71.7 140.9h.5zM71.8 141h.4zM71.8 141.1h.4zM71.8 141.1h.4zM71.8 141.2h.4zM71.8 141.2h.4zM71.8 141.3h.4zM71.8 141.3h.4zM71.8 141.4h.4zM71.9 141.4h.3zM71.9 141.5h.3zM71.9 141.6h.3zM71.9 141.6h.3zM71.9 141.7h.3zM71.9 141.7h.3zM71.9 141.8h.3zM71.9 141.8h.3zM71.9 141.9h.3zM71.9 142h.3zM71.9 142h.3zM71.9 142.1h.3zM71.9 142.1h.3zM71.9 142.2h.3zM71.9 142.2h.3zM71.9 142.3h.3zM72 142.4h.2zM72 142.4h.2zM72 142.5h.2zM72 142.5h.2zM72 142.6h.2zM72 142.6h.2zM72 142.7h.2zM72 142.7h.2zM72 142.8h.2zM72 142.9h.2zM72 142.9h.2zM72 143h.2zM72 143h.2zM72 143.1h.2zM72 143.1h.2zM72 143.2h.2zM72.1 143.3h.1zM72.1 143.3h.1zM72.1 143.4h.1zM72.1 143.4h.1zM72.1 143.5h.1zM72.1 143.5h.1zM72.1 143.6h.1zM72.1 143.7h.1z"/>
<path d="M72.7 139.7h.2zM72.6 139.8h.3zM72.5 139.8h.4zM72.5 139.9h.4zM72.4 139.9h.5zM72.3 140h.6zM72.2 140h.6zM72.2 140.1h.6zM72.2 140.2h.6zM72.2 140.2h.6zM72.2 140.3h.6zM72.2 140.3h.6zM72.2 140.4h.6zM72.2 140.4h.6zM72.2 140.5h.6zM72.2 140.5h.6zM72.2 140.6h.6zM72.2 140.7h.6zM72.2 140.7h.6zM72.2 140.8h.6zM72.2 140.8h.5zM72.2 140.9h.5zM72.2 140.9h.5zM72.2 141h.5zM72.2 141.1h.5zM72.2 141.1h.5zM72.2 141.2h.5zM72.2 141.2h.5zM72.2 141.3h.4zM72.2 141.3h.4zM72.2 141.4h.4zM72.2 141.4h.4zM72.2 141.5h.4zM72.2 141.6h.4zM72.2 141.6h.4zM72.2 141.7h.4zM72.2 141.7h.4zM72.2 141.8h.4zM72.2 141.8h.4zM72.2 141.9h.4zM72.2 142h.4zM72.2 142h.4zM72.2 142.1h.3zM72.2 142.1h.3zM72.2 142.2h.3zM72.2 142.2h.3zM72.2 142.3h.3zM72.2 142.4h.3zM72.2 142.4h.3zM72.2 142.5h.3zM72.2 142.5h.3zM72.2 142.6h.3zM72.2 142.6h.3zM72.2 142.7h.3zM72.2 142.7h.3zM72.2 142.8h.3zM72.2 142.9h.3zM72.2 142.9h.2zM72.2 143h.2zM72.2 143h.2zM72.2 143.1h.2zM72.2 143.1h.2zM72.2 143.2h.2zM72.2 143.3h.2zM72.2 143.3h.2zM72.2 143.4h.2zM72.2 143.4h.2zM72.2 143.5h.2zM72.2 143.5h.2zM72.2 143.6h.2zM72.2 143.7h.2zM72.2 143.7h.2zM72.2 143.8h.1zM72.2 143.8h.1zM72.2 143.9h.1zM72.2 143.9h.1zM72.2 144h.1zM72.2 144h.1zM72.2 144.1h.1z"/>
<path d="M84.9 134.7h.2zM84.9 134.7h.2zM84.9 134.8h.3zM84.9 134.8h.4zM84.9 134.9h.4zM84.9 135h.5zM84.9 135h.6zM85 135.1h.5zM85 135.1h.5zM85 135.2h.5zM85 135.2h.5zM85 135.3h.5zM85 135.4h.5zM85 135.4h.5zM85 135.5h.5zM85.1 135.5h.4zM85.1 135.6h.4zM85.1 135.6h.4zM85.1 135.7h.4zM85.1 135.7h.4zM85.1 135.8h.4zM85.1 135.9h.4zM85.1 135.9h.4zM85.1 136h.4zM85.1 136h.4zM85.1 136.1h.4zM85.1 136.1h.4zM85.1 136.2h.4zM85.1 136.3h.4zM85.1 136.3h.4zM85.1 136.4h.4zM85.2 136.4h.3zM85.2 136.5h.3zM85.2 136.5h.3zM85.2 136.6h.3zM85.2 136.7h.3zM85.2 136.7h.3zM85.2 136.8h.3zM85.2 136.8h.3zM85.2 136.9h.3zM85.2 136.9h.3zM85.2 137h.3zM85.2 137h.3zM85.2 137.1h.3zM85.2 137.2h.3zM85.2 137.2h.3zM85.2 137.3h.3zM85.3 137.3h.2zM85.3 137.4h.2zM85.3 137.4h.2zM85.3 137.5h.2zM85.3 137.6h.2zM85.3 137.6h.2zM85.3 137.7h.2zM85.3 137.7h.2zM85.3 137.8h.2zM85.3 137.8h.2zM85.3 137.9h.2zM85.3 138h.2zM85.3 138h.2zM85.3 138.1h.2zM85.3 138.1h.2zM85.3 138.2h.2zM85.4 138.2h.1zM85.4 138.3h.1zM85.4 138.3h.1zM85.4 138.4h.1zM85.4 138.5h.1zM85.4 138.5h.1zM85.4 138.6h.1zM85.4 138.6h.1z"/>
<path d="M86.1 134.7h.1zM86 134.7h.2zM85.9 134.8h.3zM85.9 134.8h.3zM85.7 134.9h.5zM85.7 135h.5zM85.6 135h.5zM85.5 135.1h.6zM85.5 135.1h.6zM85.5 135.2h.6zM85.5 135.2h.6zM85.5 135.3h.6zM85.5 135.4h.6zM85.5 135.4h.6zM85.5 135.5h.6zM85.5 135.5h.6zM85.5 135.6h.6zM85.5 135.6h.6zM85.5 135.7h.6zM85.5 135.7h.6zM85.5 135.8h.6zM85.5 135.9h.5zM85.5 135.9h.5zM85.5 136h.5zM85.5 136h.5zM85.5 136.1h.5zM85.5 136.1h.5zM85.5 136.2h.5zM85.5 136.3h.5zM85.5 136.3h.5zM85.5 136.4h.5zM85.5 136.4h.5zM85.5 136.5h.5zM85.5 136.5h.5zM85.5 136.6h.5zM85.5 136.7h.5zM85.5 136.7h.4zM85.5 136.8h.4zM85.5 136.8h.4zM85.5 136.9h.4zM85.5 136.9h.4zM85.5 137h.4zM85.5 137h.4zM85.5 137.1h.4zM85.5 137.2h.4zM85.5 137.2h.4zM85.5 137.3h.4zM85.5 137.3h.4zM85.5 137.4h.4zM85.5 137.4h.4zM85.5 137.5h.3zM85.5 137.6h.3zM85.5 137.6h.3zM85.5 137.7h.3zM85.5 137.7h.3zM85.5 137.8h.3zM85.5 137.8h.3zM85.5 137.9h.3zM85.5 138h.2zM85.5 138h.2zM85.5 138.1h.2zM85.5 138.1h.2zM85.5 138.2h.2zM85.5 138.2h.2zM85.5 138.3h.2zM85.5 138.3h.2zM85.5 138.4h.2zM85.5 138.5h.2zM85.5 138.5h.2zM85.5 138.6h.2zM85.5 138.6h.2zM85.5 138.7h.2zM85.5 138.7h.2zM85.5 138.8h.1zM85.5 138.9h.1zM85.5 138.9h.1zM85.5 139h.1zM85.5 139h.1zM85.5 139.1h.1zM85.5 139.1h.1z"/>
<path d="M115.5 135.6h.9zM115.6 135.7h.8zM115.7 135.7h.8zM115.7 135.8h.9zM115.8 135.9h.8zM115.8 135.9h.8zM115.9 136h.8zM115.9 136h.8zM116 136.1h.7zM116 136.1h.8zM116.1 136.2h.7zM116.2 136.3h.7zM116.2 136.3h.8zM116.3 136.4h.7zM116.3 136.4h.7zM116.4 136.5h.7zM116.4 136.5h.7zM116.5 136.6h.6zM116.6 136.7h.6zM116.6 136.7h.6zM116.7 136.8h.6zM116.7 136.8h.6zM116.8 136.9h.5zM116.8 136.9h.6zM116.9 137h.6zM117 137h.5zM117 137.1h.5zM117.1 137.2h.5zM117.1 137.2h.5zM117.2 137.3h.5zM117.2 137.3h.5zM117.3 137.4h.4zM117.4 137.4h.4zM117.5 137.5h.4zM117.5 137.6h.4zM117.6 137.6h.3zM117.6 137.7h.4zM117.7 137.7h.3zM117.7 137.8h.4zM117.8 137.8h.3zM117.9 137.9h.2zM117.9 138h.3zM118 138h.3zM118 138.1h.3zM118.1 138.1h.2zM118.1 138.2h.3zM118.2 138.2h.2zM118.3 138.3h.2zM118.3 138.3h.2zM118.4 138.4h.1zM118.4 138.5h.2zM118.5 138.5h.1zM118.5 138.6h.2zM118.6 138.6h.1zM118.6 138.7h.2zM118.7 138.7h.1zM118.8 138.8h.1zM118.8 138.9h.1z"/>
<path d="M116.6 134.9h.1zM116.6 135h.1zM116.5 135h.2zM116.5 135.1h.2zM116.5 135.1h.3zM116.4 135.2h.4zM116.4 135.2h.4zM116.4 135.3h.5zM116.4 135.4h.5zM116.4 135.4h.6zM116.4 135.5h.6zM116.4 135.5h.6zM116.3 135.6h.8zM116.4 135.6h.7zM116.4 135.7h.7zM116.5 135.7h.6zM116.6 135.8h.6zM116.6 135.9h.6zM116.6 135.9h.6zM116.7 136h.6zM116.7 136h.6zM116.7 136.1h.6zM116.8 136.1h.6zM116.8 136.2h.6zM116.9 136.3h.6zM117 136.3h.5zM117 136.4h.5zM117 136.4h.5zM117.1 136.5h.5zM117.1 136.5h.5zM117.1 136.6h.5zM117.2 136.7h.5zM117.2 136.7h.5zM117.3 136.8h.4zM117.3 136.8h.5zM117.3 136.9h.5zM117.4 136.9h.5zM117.5 137h.4zM117.5 137h.4zM117.5 137.1h.4zM117.6 137.2h.4zM117.6 137.2h.4zM117.7 137.3h.3zM117.7 137.3h.4zM117.7 137.4h.4zM117.8 137.4h.3zM117.9 137.5h.3zM117.9 137.6h.3zM117.9 137.6h.4zM118 137.7h.3zM118 137.7h.3zM118.1 137.8h.2zM118.1 137.8h.3zM118.1 137.9h.3zM118.2 138h.2zM118.3 138h.2zM118.3 138.1h.2zM118.3 138.1h.2zM118.4 138.2h.2zM118.4 138.2h.2zM118.5 138.3h.1zM118.5 138.3h.1zM118.5 138.4h.2zM118.6 138.5h.1zM118.6 138.5h.2zM118.7 138.6h.1zM118.7 138.6h.1zM118.8 138.7h.1z"/>
<path d="M109.8 158h4.6zM110.3 158.1h4.1zM110.8 158.2h3.7zM111.3 158.2h3.2zM111.7 158.3h2.9zM112.2 158.3h2.4zM112.6 158.4h2zM113.1 158.4h1.6zM113.5 158.5h1.3zM114 158.6h.8zM114.4 158.6h.5z"/>
<path d="M114.5 157.4h.4zM114.1 157.5h.7zM113.6 157.5h1.2zM113.2 157.6h1.5zM112.8 157.6h1.9zM112.4 157.7h2.2zM112 157.8h2.6zM111.5 157.8h3zM111.1 157.9h3.4zM110.7 157.9h3.8zM110.3 158h4.1z"/>
<path d="M117.9 157.4h.4zM118 157.5h.7zM118 157.5h1.2zM118 157.6h1.5zM118.1 157.6h1.9zM118.1 157.7h2.3zM118.2 157.8h2.6zM118.2 157.8h3zM118.3 157.9h3.3zM118.3 157.9h3.8zM118.4 158h4.1z"/>
<path d="M118.4 158h4.5zM118.4 158.1h4zM118.3 158.2h3.7zM118.3 158.2h3.2zM118.2 158.3h2.9zM118.1 158.3h2.5zM118.1 158.4h2.1zM118.1 158.4h1.6zM118 158.5h1.3zM118 158.6h.8zM117.9 158.6h.5z"/>
</g>
<text font-size="15.6" x="100" y="270.1">Крышка</text>
<g font-size="10.9">
<text x="84.8" y="9" transform="rotate(-180 84.8 9)">ИТГД.2024.05.03</text>
<text x="116.2" y="248.5">ИТГД.2024.05.03</text>
</g>
<text font-size="10.6" x="86.4" y="288.5">Сталь 10 ГОСТ 1050-2013</text>
<g font-size="8.5">
<text x="83" y="113" transform="rotate(-90 83 113)">⌀</text>
<text x="69.7" y="117.7" transform="rotate(-90 69.7 117.7)">⌀</text>
</g>
<g font-size="7.8">
<text x="111.3" y="66.6">10</text>
<text x="83" y="106.8" transform="rotate(-90 83 106.8)">5</text>
<text x="69.7" y="111.1" transform="rotate(-90 69.7 111.1)">5</text>
<text x="83" y="109.5" transform="rotate(-90 83 109.5)">5</text>
<text x="69.7" y="114.2" transform="rotate(-90 69.7 114.2)">6</text>
<text x="96.4" y="120.7">R2</text>
<text x="113" y="155.5">13</text>
<text x="173.5" y="267.5">0,15</text>
<text x="192.9" y="267.5">1:1</text>
</g>
<g font-size="5.5">
<text x="12.8" y="46.9" transform="rotate(-90 12.8 46.9)">Перв. примен.</text>
<text x="12.8" y="103.8" transform="rotate(-90 12.8 103.8)">Справ. №</text>
<text x="12.8" y="176.7" transform="rotate(-90 12.8 176.7)">Подп. и дата</text>
<text x="12.8" y="205.8" transform="rotate(-90 12.8 205.8)">Инв. № дубл.</text>
<text x="12.8" y="231.6" transform="rotate(-90 12.8 231.6)">Взам. инв. №</text>
<text x="159.1" y="256.8">Лит.</text>
<text x="173.1" y="256.8">Масса</text>
<text x="12.8" y="261.7" transform="rotate(-90 12.8 261.7)">Подп. и дата</text>
<text x="41.2" y="261.8">№ докум.</text>
<text x="63.6" y="261.8">Подп.</text>
<text x="21" y="266.8">Разраб.</text>
<text x="21" y="271.8">Пров.</text>
<text x="21" y="276.8">Т.контр.</text>
<text x="156.9" y="276.8">Лист</text>
<text x="177.9" y="276.8">Листов</text>
<text x="198.4" y="276.8">1</text>
<text x="21" y="286.8">Н.контр.</text>
<text x="12.8" y="290.8" transform="rotate(-90 12.8 290.8)">Инв. № подл.</text>
<text x="21" y="291.8">Утв.</text>
<text x="96" y="296.8">Копировал</text>
<text x="166" y="296.8">Формат</text>
<text x="186" y="296.8">A4</text>
</g>
<g font-size="5.4">
<text x="188" y="256.8">Масштаб</text>
<text x="21.1" y="261.8">Изм.</text>
<text x="28.1" y="261.8">Лист</text>
<text x="76.1" y="261.8">Дата</text>
<text x="7.5" y="292.5" transform="rotate(-90 7.5 292.5)">КОМПАС-3Dv23Учебнаяверсия©2024ООО&quot;АСКОН-Системыпроектирования&quot;,Россия.Всеправазащищены.</text>
<text x="8.5" y="296.7">Недлякоммерческогоиспользования</text>
</g>
</svg>
